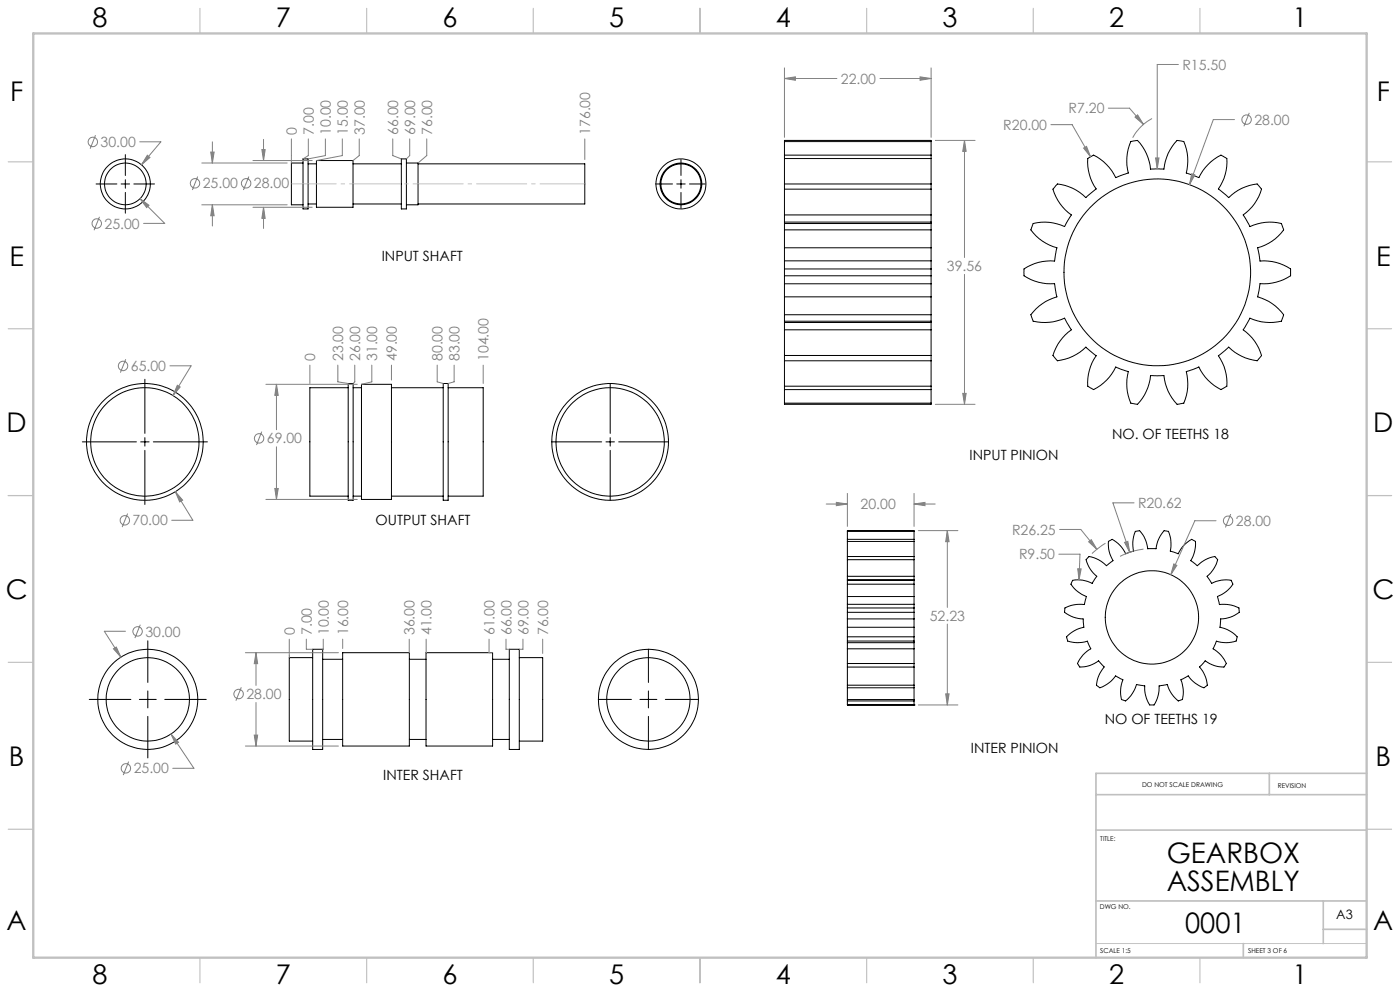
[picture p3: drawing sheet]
<svg xmlns="http://www.w3.org/2000/svg" width="420mm" height="297mm" viewBox="0 0 420 297" stroke-linecap="round" stroke-linejoin="round" font-family="sans-serif">
<g fill="none" stroke="#000" stroke-width=".3">
<path d="M28.8 55.1h6.3M36.3 55.1h2.6M37.6 46.4v6.2M37.6 53.9v2.5M37.6 57.7v6.2M40.1 55.1h6.3M90.9 47.6h1.5v15h-1.5zM90.9 48.9h-3.5v12.5h3.5M92.4 49.1h2.5M94.9 48.1h11v14h-11zM105.9 49.1h14.5M120.4 47.6h1.5v15h-1.5z"/>
<path d="M121.9 48.9h3.5v12.5h-3.5M125.4 49.1h50v12h-50M197 55.1h4.8M203 55.1h2.6M204.3 47.8v4.8M204.3 53.9v2.5M204.3 57.7v4.7M206.8 55.1h4.8M235.3 55.1v1.6M235.3 56.7v7.7M235.3 47.5v7.6M235.3 46.5v1"/>
<path d="M235.3 42.4v4.1M235.3 42.4v-.3h44v.3M235.3 55.1h44M235.3 56.7h44M235.3 47.5h44M235.3 46.5h44M235.3 42.4h44M279.3 55.1v1.6M279.3 56.7v7.7M279.3 47.5v7.6M279.3 46.5v1M279.3 42.4v4.1"/>
<path d="M317.2 55.1a14.1 14.1 0 0 1 8.6 4.1l3.1-2.6a14.3 14.3 0 0 1-2.6-9.1l1.8-1a14.6 14.6 0 0 1 6.6 6.7l3.8-1.3a14.4 14.4 0 0 1 .7-9.5l2-.3a14.3 14.3 0 0 1 4 8.6h4a14.1 14.1 0 0 1 3.9-8.6l2 .3a14.4 14.4 0 0 1 .8 9.5l3.8 1.3a14.6 14.6 0 0 1 6.6-6.7l1.8 1a14.3 14.3 0 0 1-2.6 9.1l3.1 2.6a14.1 14.1 0 0 1 8.6-4.1l1.3 1.6a14.1 14.1 0 0 1-5.5 7.7l2 3.5a14.3 14.3 0 0 1 9.4-.9l.7 1.9a14 14 0 0 1-7.8 5.4l.7 3.9a14.2 14.2 0 0 1 9.2 2.4v2.1a14.8 14.8 0 0 1-9.2 2.3l-.7 4a14.5 14.5 0 0 1 7.8 5.3l-.7 2a14.9 14.9 0 0 1-9.4-.9l-2 3.4a14.2 14.2 0 0 1 5.5 7.7l-1.3 1.6a14.6 14.6 0 0 1-8.6-4.1l-3.1 2.6a14.5 14.5 0 0 1 2.6 9.1l-1.8 1.1a14.5 14.5 0 0 1-6.6-6.8l-3.8 1.4a14.5 14.5 0 0 1-.8 9.4l-2 .4a14.3 14.3 0 0 1-3.9-8.6h-4a14.5 14.5 0 0 1-4 8.6l-2-.4a14.5 14.5 0 0 1-.7-9.4l-3.8-1.4a14.5 14.5 0 0 1-6.6 6.8l-1.8-1.1a14.5 14.5 0 0 1 2.6-9.1l-3.1-2.6a14.6 14.6 0 0 1-8.6 4.1l-1.3-1.6a14.5 14.5 0 0 1 5.5-7.7l-2-3.4a14.7 14.7 0 0 1-9.4 .9l-.8-2a14.8 14.8 0 0 1 7.9-5.3l-.7-4a14.6 14.6 0 0 1-9.2-2.3v-2.1a14.1 14.1 0 0 1 9.2-2.4l.7-3.9a14.3 14.3 0 0 1-7.9-5.4l.8-1.9a14.1 14.1 0 0 1 9.4 .9l2-3.5a14.4 14.4 0 0 1-5.5-7.7zM92.4 61.1h2.5M105.9 61.1h14.5M235.3 78.2v2.4M235.3 68.9v5.4M235.3 67v1.9M235.3 66.6v.4M235.3 74.3v3.9M235.3 64.4v2.2M235.3 78.2h44M235.3 66.6h44M235.3 74.3h44"/>
<path d="M235.3 68.9h44M235.3 67h44M235.3 64.4h44M279.3 78.2v2.4M279.3 68.9v5.4M279.3 67v1.9M279.3 66.6v.4M279.3 74.3v3.9M279.3 64.4v2.2M235.3 80.6v2.1M235.3 82.7v2.4M235.3 89v5.3"/>
<path d="M235.3 94.3v2M235.3 96.3v.4M235.3 98.8v7.7M235.3 85.1v3.9M235.3 96.7v2.1M235.3 85.1h44M235.3 96.7h44M235.3 82.7h44M235.3 80.6h44M235.3 89h44M235.3 94.3h44M235.3 96.3h44"/>
<path d="M235.3 98.8h44M279.3 80.6v2.1M279.3 82.7v2.4M279.3 89v5.3M279.3 94.3v2M279.3 96.3v.4M279.3 98.8v7.7M279.3 85.1v3.9M279.3 96.7v2.1M43.5 113.7v16.2M104.5 114.9h1.4v35h-1.4zM104.5 116.2h-11.5v32.5h11.5"/>
<path d="M105.9 116.2h2.5M108.4 115.2h9v34.5h-9zM117.4 116.2h15.6M133 114.9h1.4v35h-1.4zM134.4 116.2h10.6v32.5h-10.6M183.1 114.9v15M235.3 106.5v1.6M235.3 108.1v7.6M235.3 115.7v1.1M235.3 116.8v4M235.3 108.1h44M235.3 106.5h44"/>
<path d="M235.3 115.7h44M235.3 116.8h44M279.3 106.5v1.6M279.3 108.1v7.6M279.3 115.7v1.1M279.3 116.8v4M24.7 132.4h16.2M42.2 132.4h2.5M43.5 131.2v2.5M43.5 135v16.2M46 132.4h16.2M165.5 132.4h15"/>
<path d="M181.8 132.4h2.5M183.1 131.2v2.5M183.1 135v15M185.6 132.4h15M235.3 120.8v.4h44v-.4M235.3 120.8h44M105.9 148.7h2.5M117.4 148.7h15.6M254.2 159.2v2.4M254.2 159.2v-.2h20v.2M254.2 159.2h20M274.2 159.2v2.4"/>
<path d="M254.2 173.9v1.2M254.2 175.1v3.7M254.2 173.8v.1M254.2 178.8v2.3M254.2 166.8v.9M254.2 167.7v5M254.2 172.7v1.1M254.2 162.3v4.5M254.2 161.6v.7M254.2 173.8h20M254.2 175.1h20M254.2 173.9h20"/>
<path d="M254.2 178.8h20M254.2 166.8h20M254.2 167.7h20M254.2 172.7h20M254.2 162.3h20M254.2 161.6h20M274.2 173.9v1.2M274.2 175.1v3.7M274.2 173.8v.1M274.2 178.8v2.3M274.2 166.8v.9M274.2 167.7v5"/>
<path d="M274.2 172.7v1.1M274.2 162.3v4.5M274.2 161.6v.7M326.4 167.1l.2-.2a8.1 8.1 0 0 1 5.3 2.6l2-1.5a8.2 8.2 0 0 1-1.2-5.8l.8-.5a8.1 8.1 0 0 1 4.2 4.3l2.4-.8a9.5 9.5 0 0 1 .5-6l1.3-.2a9.6 9.6 0 0 1 2.4 5.5h2.5a8.3 8.3 0 0 1 2.6-5.4l1 .1a8 8 0 0 1 .7 6l2.3 .8a8.1 8.1 0 0 1 4.2-4.3l.9 .5a8.2 8.2 0 0 1-1.3 5.8l2 1.5a8.4 8.4 0 0 1 5.4-2.6l.6 .7a8.1 8.1 0 0 1-3.1 5.1l1.4 2.1a8.1 8.1 0 0 1 5.9-.7l.4 .8a8.3 8.3 0 0 1-4.6 3.9l.6 2.4a10.1 10.1 0 0 1 5.9 1l.1 1.3a9.4 9.4 0 0 1-5.6 2l-.2 2.5a8.6 8.6 0 0 1 5.1 3l-.2 .9a8 8 0 0 1-6 .3l-1 2.2a8.3 8.3 0 0 1 3.9 4.6l-.5 .8a7.9 7.9 0 0 1-5.7-1.8l-1.7 1.9a8.7 8.7 0 0 1 2.2 5.6l-.8 .6a8.4 8.4 0 0 1-4.8-3.5l-2.2 1.1a9.5 9.5 0 0 1 .4 6l-1.2 .4a9.5 9.5 0 0 1-3.3-5l-2.5 .5a8.5 8.5 0 0 1-1.7 5.7h-.9a7.8 7.8 0 0 1-1.7-5.7l-2.4-.5a10.1 10.1 0 0 1-3.3 5l-1.3-.4a9.8 9.8 0 0 1 .5-6l-2.2-1.1a8.7 8.7 0 0 1-4.9 3.5l-.7-.6a7.9 7.9 0 0 1 2.2-5.6l-1.7-1.9a8.2 8.2 0 0 1-5.8 1.8l-.5-.8a8.3 8.3 0 0 1 3.9-4.6l-1-2.2a8.2 8.2 0 0 1-5.9-.3l-.3-.9a8.3 8.3 0 0 1 5.2-3l-.3-2.5a8.2 8.2 0 0 1-5.5-2.2v-.9a8.1 8.1 0 0 1 5.9-1.2l.6-2.4a8.5 8.5 0 0 1-4.6-3.9l.4-.8a8 8 0 0 1 6 .7l1.3-2.1a8.2 8.2 0 0 1-3.1-5.1zM44.3 192v12.5M93.8 194.6h3v30h-3zM93.8 197.1h-7v25h7M96.8 197.6h6M102.8 195.6h20v28h-20zM122.8 197.6h5M127.8 195.6h20v28h-20zM147.8 197.6h5"/>
<path d="M152.8 194.6h3v30h-3zM155.8 197.1h7v25h-7M194.5 194.6v9.9M254.2 182.2v1.3M254.2 183.5v2M254.2 181.1v1.1M254.2 190.8v1.3M254.2 188v2.8M254.2 192.1v.5M254.2 194.4v4.5M254.2 198.9v1M254.2 185.5v2.5"/>
<path d="M254.2 192.6v1.8M254.2 199.9v5.4M254.2 181.1h20M254.2 192.6h20M254.2 183.5h20M254.2 182.2h20M254.2 185.5h20M254.2 192.1h20M254.2 190.8h20M254.2 188h20M254.2 194.4h20M254.2 198.9h20"/>
<path d="M254.2 199.9h20M274.2 182.2v1.3M274.2 183.5v2M274.2 181.1v1.1M274.2 190.8v1.3M274.2 188v2.8M274.2 192.1v.5M274.2 194.4v4.5M274.2 198.9v1M274.2 185.5v2.5M274.2 192.6v1.8M274.2 199.9v5.4"/>
<path d="M26.8 209.6h12.5M41.8 209.6h5.1M44.3 207.1v5.1M44.3 214.7v12.5M49.4 209.6h12.5M179.5 209.6h9.9M192 209.6h5.1M194.5 207.1v5.1M194.5 214.7v9.9M199.6 209.6h9.9M254.2 205.3v.8M254.2 206.1v3.6"/>
<path d="M254.2 209.7v.4M254.2 210.1v1.2M254.2 211.3h.1M254.2 211.3h20M254.2 205.3h20M254.2 206.1h20M254.2 209.7h20M254.2 210.1h20M274.2 205.3v.8M274.2 206.1v3.6M274.2 209.7v.4M274.2 210.1v1.2"/>
<path d="M274.2 211.3h.1M96.8 221.6h6M122.8 221.6h5M147.8 221.6h5"/>
<circle cx="37.6" cy="55.1" r="7.5"/>
<circle cx="37.6" cy="55.1" r="6.3"/>
<circle cx="204.3" cy="55.1" r="6.3"/>
<circle cx="204.3" cy="55.1" r="7.5"/>
<circle cx="204.3" cy="55.1" r="6"/>
<circle cx="347.2" cy="81.6" r="28"/>
<circle cx="43.4" cy="132.4" r="16.2"/>
<circle cx="43.5" cy="132.4" r="17.5"/>
<circle cx="183" cy="132.4" r="16.3"/>
<circle cx="183.1" cy="132.4" r="17.5"/>
<circle cx="345.6" cy="185" r="14"/>
<circle cx="44.3" cy="209.6" r="15"/>
<circle cx="44.3" cy="209.6" r="12.5"/>
<circle cx="194.5" cy="209.6" r="12.5"/>
<circle cx="194.5" cy="209.6" r="15"/>
</g>
<g fill="none" stroke="#808080" stroke-width=".3">
<path d="M353.5 19.3h-6.3v31.3M235.3 23.5l3.3-.5v1.1zM235.3 20.4v20.8M235.3 23.5h15.8M264 23.5h15.3M276 23l3.3 .5-3.3 .6zM279.3 20.4v20.8M315.3 37.4h6.3l5.6 9.6M332.5 32.4h6.3l4.2 4.9M340.5 35.1l.8-.7 1.7 2.9zM345.6 35.5l-3.1 2.3-1.5 1.6-1.2 1.9M370.3 35.8h-6.3l-7.2 19.5"/>
<path d="M374.8 33.8l-1.6 4M28.6 40.5l-1.5 4.1M41.9 42.5h6.4l-5.9 6.9M42 59.5l2.7 2-.7 .7zM42 59.5l7.4 7.5h-6.3M44.2 46.5l.8 .7-2.6 2.2zM59.3 52.9l-1.6 4M60.5 48.9h25.6M63.2 45.6h1l-.5 3.3zM63.7 42.5v6.4M74.6 52.9l-1.6 4M75.9 48.1h17.8"/>
<path d="M78.6 44.8h1l-.5 3.3zM79.1 41.8v6.3M87.4 41.6v7.3M92.5 41.6v5l-1.6 1M97.6 41.6v5l-5.2 1M102.7 41.6v5l-7.8 1.5M107.8 41.6v5l-1.9 1.5M117.8 41.6v5l2.6 1M122.9 41.6v5l-1 1M128 41.6v5l-2.6 2.3M175.4 41.6v6.2M280.6 42.1h11.9"/>
<path d="M289.3 42.1l.5 3.3h-1zM289.3 42.1v35.1M325.1 44.4l.9-.5 1.2 3.1zM346.7 47.3h1l-.5 3.3zM357.5 52.1l1 .3-1.7 2.9zM29.8 65l-1.6 4M60.5 61.4h25.6M63.7 61.4l.5 3.3h-1zM63.7 61.4v6.3M75.9 62.1h17.8M79.1 62.1l.5 3.3h-1zM79.1 62.1v6.4"/>
<path d="M289.3 82.2v39M37.7 107.7l-1.6 4M51 109.6h6.3l-5.4 9M53.2 115.5l.8 .5-2.1 2.6zM79.8 115.2h27.4M82.9 115.2l.6 3.3h-1.1zM82.9 115.2v13.6M93 109.4v5.5M101.4 109.4v5l3.1 .5M106.4 109.4v5l-.5 .5M111.5 109.4v5l-3.1 .8M117.4 109.4v4.5"/>
<path d="M131.2 109.4v5l1.8 .5M136.2 109.4v5l-1.8 .5M145 109.4v5.5M288.8 117.9h1l-.5 3.3zM78.5 129.4l-1.6 4M82.9 133.9v15.8M280.6 121.2h11.9M38.3 153.9l-1.6 4.1M52.6 147.4l2.2 2.5-.9 .5zM52.6 147.4l5.3 8.5h-6.4M79.8 149.7h27.4M82.4 146.4h1.1l-.6 3.3z"/>
<path d="M247.9 151.1h6.3M250.9 150.6l3.3 .5-3.3 .4zM254.2 147.9v9.9M274.2 151.1l3.3-.5v.9zM274.2 147.9v9.9M274.2 151.1h6.4M275.5 159h11.9M284.2 159l.5 3.3h-1zM284.2 159v23M317.9 158.7h6.3l4.9 5.9M340.2 150.7h-6.3l5 14.8M364.8 156.1h-6.3l-7.2 16.1"/>
<path d="M369.2 154.1l-1.6 4M317.6 166.1h6.4l-.3 7.7M323.3 170.5h1l-.6 3.3zM326.6 162.4l.8-.7 1.7 2.9zM331.6 162.8l-4 3.1M337.4 162.6l.9-.4 .6 3.3zM343 164.6l-3.2 .6-3.8 1.6M352.1 169l1 .4-1.8 2.8zM34 194.4l.9-.5 1.4 3.1zM37.6 189.2h-6.3l5 7.8M42.1 187.2l-1.6 4M73.6 195.6h27.9"/>
<path d="M76.8 195.6l.5 3.3h-1zM76.8 195.6v9.8M86.8 191.6v5.5M91.9 191.6v3h1.9M97 191.6v3h-.2M102.8 191.6v2.7M122.8 195.6h.1M122.8 191.6v4M127.8 191.6v4M146.7 191.6v4h1.1M151.8 191.6v3h1M156.9 191.6v3h-1.1"/>
<path d="M162.8 191.6v4.2M284.2 187v24.3M51.3 220l2.3 2.5-.9 .5zM51.3 220l6.9 10.3h-6.4M72.4 206l-1.6 4M76.8 210.5v13.1M275.5 211.3h11.9M283.7 208h1l-.5 3.3zM38.6 228.2l-1.6 4.1M73.6 223.6h27.9M76.3 220.3h1l-.5 3.3z"/>
<circle cx="374" cy="35.8" r="1.41"/>
<circle cx="27.8" cy="42.5" r="1.41"/>
<circle cx="58.5" cy="54.9" r="1.4"/>
<circle cx="73.8" cy="54.9" r="1.41"/>
<circle cx="29" cy="67" r="1.42"/>
<circle cx="36.9" cy="109.7" r="1.4"/>
<circle cx="77.7" cy="131.4" r="1.4"/>
<circle cx="37.5" cy="155.9" r="1.41"/>
<circle cx="368.4" cy="156.1" r="1.41"/>
<circle cx="41.3" cy="189.2" r="1.41"/>
<circle cx="71.6" cy="208" r="1.41"/>
<circle cx="37.8" cy="230.3" r="1.41"/>
</g>
<path d="M87.4 55.1h88" fill="none" stroke="#c0c0c0" stroke-width=".3" stroke-dasharray="15.2 1.3 1.3 1.3" stroke-dashoffset="1.7" stroke-linecap="butt"/>
<path d="M328.8 282.8h81.2" fill="none" stroke="#c0c0c0" stroke-width=".3"/>
<g fill="none" stroke="#c0c0c0" stroke-width=".35">
<path d="M60 2.5v7.5M110 2.5v7.5M160 2.5v7.5M210 2.5v7.5M260 2.5v7.5M310 2.5v7.5M360 2.5v7.5M2.5 48.5h7.5M410 48.5h7.5M2.5 98.5h7.5M410 98.5h7.5M2.5 148.5h7.5"/>
<path d="M410 148.5h7.5M2.5 198.5h7.5M410 198.5h7.5M2.5 248.5h7.5M410 248.5h7.5M60 287v7.5M110 287v7.5M160 287v7.5M210 287v7.5M260 287v7.5M310 287v7.5M360 287v7.5"/>
</g>
<path d="M328.8 238.2h81.2M380.8 231.8v6.4M410 231.8h-81.2v55.2M328.8 248.8h81.2M328.8 270h81.2M397 270v12.8M397 278.5h13M373 282.8v4.2" fill="none" stroke="#c0c0c0" stroke-width=".5"/>
<path d="M10 10h400v277h-400z" fill="none" stroke="#c0c0c0" stroke-width=".7"/>
<path d="M44.2 46.5l-1.8 2.9 2.6-2.2zM42 59.5l2 2.7 .7-.7zM78.6 44.8h1l-.5 3.3zM79.1 62.1l.5 3.3h-1zM63.2 45.6h1l-.5 3.3zM63.7 61.4l.5 3.3h-1zM52.6 147.4l1.3 3 .9-.5zM53.2 115.5l-1.3 3.1 2.1-2.6zM82.9 115.2l.6 3.3h-1.1zM82.4 146.4h1.1l-.6 3.3zM51.3 220l1.4 3 .9-.5zM34 194.4l2.3 2.6-1.4-3.1zM76.8 195.6l.5 3.3h-1zM76.3 220.3h1l-.5 3.3zM289.3 42.1l.5 3.3h-1zM288.8 117.9h1l-.5 3.3zM276 23l3.3 .5-3.3 .6zM235.3 23.5l3.3-.5v1.1zM357.5 52.1l-.7 3.2 1.7-2.9zM346.7 47.3l.5 3.3 .5-3.3zM325.1 44.4l2.1 2.6-1.2-3.1zM340.5 35.1l2.5 2.2-1.7-2.9zM250.9 150.6l3.3 .5-3.3 .4zM274.2 151.1l3.3-.5v.9zM284.2 159l.5 3.3h-1zM283.7 208h1l-.5 3.3zM352.1 169l-.8 3.2 1.8-2.8zM337.4 162.6l1.5 2.9-.6-3.3zM326.6 162.4l2.5 2.2-1.7-2.9zM323.3 170.5l.4 3.3 .6-3.3z" fill="#808080"/>
<g font-size="8.5">
<text x="350" y="258.8">GEARBOX</text>
<text x="350" y="266.9">ASSEMBLY</text>
<text x="355.5" y="279.7">0001</text>
</g>
<g font-size="8.1">
<text x="27.8" y="8">8</text>
<text x="82.8" y="8">7</text>
<text x="132.8" y="8">6</text>
<text x="182.8" y="8">5</text>
<text x="232.8" y="8">4</text>
<text x="282.8" y="8">3</text>
<text x="332.8" y="8">2</text>
<text x="387.8" y="8">1</text>
<text x="3" y="30.4">F</text>
<text x="413" y="30.4">F</text>
<text x="2.8" y="79.6">E</text>
<text x="412.8" y="79.6">E</text>
<text x="2" y="129.6">D</text>
<text x="412" y="129.6">D</text>
<text x="1.7" y="179.6">C</text>
<text x="411.7" y="179.6">C</text>
<text x="2.7" y="229.6">B</text>
<text x="412.7" y="229.6">B</text>
<text x="2" y="278.9">A</text>
<text x="412" y="278.9">A</text>
<text x="27.8" y="295">8</text>
<text x="82.8" y="295">7</text>
<text x="132.8" y="295">6</text>
<text x="182.8" y="295">5</text>
<text x="232.8" y="295">4</text>
<text x="282.8" y="295">3</text>
<text x="332.8" y="295">2</text>
<text x="387.8" y="295">1</text>
</g>
<g font-size="4.2" fill="#808080">
<text x="354.7" y="20.9">R15.50</text>
<text x="252.3" y="25.1">22.00</text>
<text x="320.6" y="34">R7.20</text>
<text x="89" y="40.4" transform="rotate(-90 89 40.4)">0</text>
<text x="94.1" y="40.4" transform="rotate(-90 94.1 40.4)">7.00</text>
<text x="99.2" y="40.4" transform="rotate(-90 99.2 40.4)">10.00</text>
<text x="104.3" y="40.4" transform="rotate(-90 104.3 40.4)">15.00</text>
<text x="109.4" y="40.4" transform="rotate(-90 109.4 40.4)">37.00</text>
<text x="119.5" y="40.4" transform="rotate(-90 119.5 40.4)">66.00</text>
<text x="124.5" y="40.4" transform="rotate(-90 124.5 40.4)">69.00</text>
<text x="129.6" y="40.4" transform="rotate(-90 129.6 40.4)">76.00</text>
<text x="177" y="40.4" transform="rotate(-90 177 40.4)">176.00</text>
<text x="301" y="38.9">R20.00</text>
<text x="376.3" y="37.4">28.00</text>
<text x="30.2" y="44.1">30.00</text>
<text x="60.9" y="56.5">25.00</text>
<text x="76.2" y="56.5">28.00</text>
<text x="31.4" y="68.5">25.00</text>
<text x="284.1" y="81.3">39.56</text>
<text x="39.3" y="111.2">65.00</text>
<text x="94.6" y="108.2" transform="rotate(-90 94.6 108.2)">0</text>
<text x="103" y="108.2" transform="rotate(-90 103 108.2)">23.00</text>
<text x="108.1" y="108.2" transform="rotate(-90 108.1 108.2)">26.00</text>
<text x="113.2" y="108.2" transform="rotate(-90 113.2 108.2)">31.00</text>
<text x="119.1" y="108.2" transform="rotate(-90 119.1 108.2)">49.00</text>
<text x="132.8" y="108.2" transform="rotate(-90 132.8 108.2)">80.00</text>
<text x="137.9" y="108.2" transform="rotate(-90 137.9 108.2)">83.00</text>
<text x="146.6" y="108.2" transform="rotate(-90 146.6 108.2)">104.00</text>
<text x="80.1" y="132.9">69.00</text>
<text x="258.2" y="152.6">20.00</text>
<text x="341.4" y="152.3">R20.62</text>
<text x="39.8" y="157.5">70.00</text>
<text x="303.6" y="160.2">R26.25</text>
<text x="370.8" y="157.6">28.00</text>
<text x="305.7" y="167.7">R9.50</text>
<text x="43.6" y="190.8">30.00</text>
<text x="88.4" y="190.4" transform="rotate(-90 88.4 190.4)">0</text>
<text x="93.5" y="190.4" transform="rotate(-90 93.5 190.4)">7.00</text>
<text x="98.6" y="190.4" transform="rotate(-90 98.6 190.4)">10.00</text>
<text x="104.4" y="190.4" transform="rotate(-90 104.4 190.4)">16.00</text>
<text x="124.4" y="190.4" transform="rotate(-90 124.4 190.4)">36.00</text>
<text x="129.5" y="190.4" transform="rotate(-90 129.5 190.4)">41.00</text>
<text x="148.3" y="190.4" transform="rotate(-90 148.3 190.4)">61.00</text>
<text x="153.4" y="190.4" transform="rotate(-90 153.4 190.4)">66.00</text>
<text x="158.5" y="190.4" transform="rotate(-90 158.5 190.4)">69.00</text>
<text x="164.4" y="190.4" transform="rotate(-90 164.4 190.4)">76.00</text>
<text x="278.9" y="186.1">52.23</text>
<text x="73.9" y="209.5">28.00</text>
<text x="40.1" y="231.8">25.00</text>
</g>
<g font-size="4.2">
<text x="114.5" y="78.1">INPUT SHAFT</text>
<text x="333.6" y="131.6">NO. OF TEETHS 18</text>
<text x="290.9" y="137.8">INPUT PINION</text>
<text x="112.7" y="157.3">OUTPUT SHAFT</text>
<text x="331.4" y="217">NO OF TEETHS 19</text>
<text x="291.3" y="225.7">INTER PINION</text>
<text x="115" y="233.8">INTER SHAFT</text>
</g>
<text font-size="3.9" x="400.9" y="275.5">A3</text>
<g font-size="2">
<text x="342.6" y="236">DO NOT SCALE DRAWING</text>
<text x="383.3" y="236.2">REVISION</text>
<text x="330.1" y="251.9">TITLE:</text>
<text x="330" y="272.5">DWG NO.</text>
<text x="330.1" y="285.6">SCALE 1:5</text>
<text x="374.5" y="285.6">SHEET 3 OF 6</text>
</g>
</svg>
